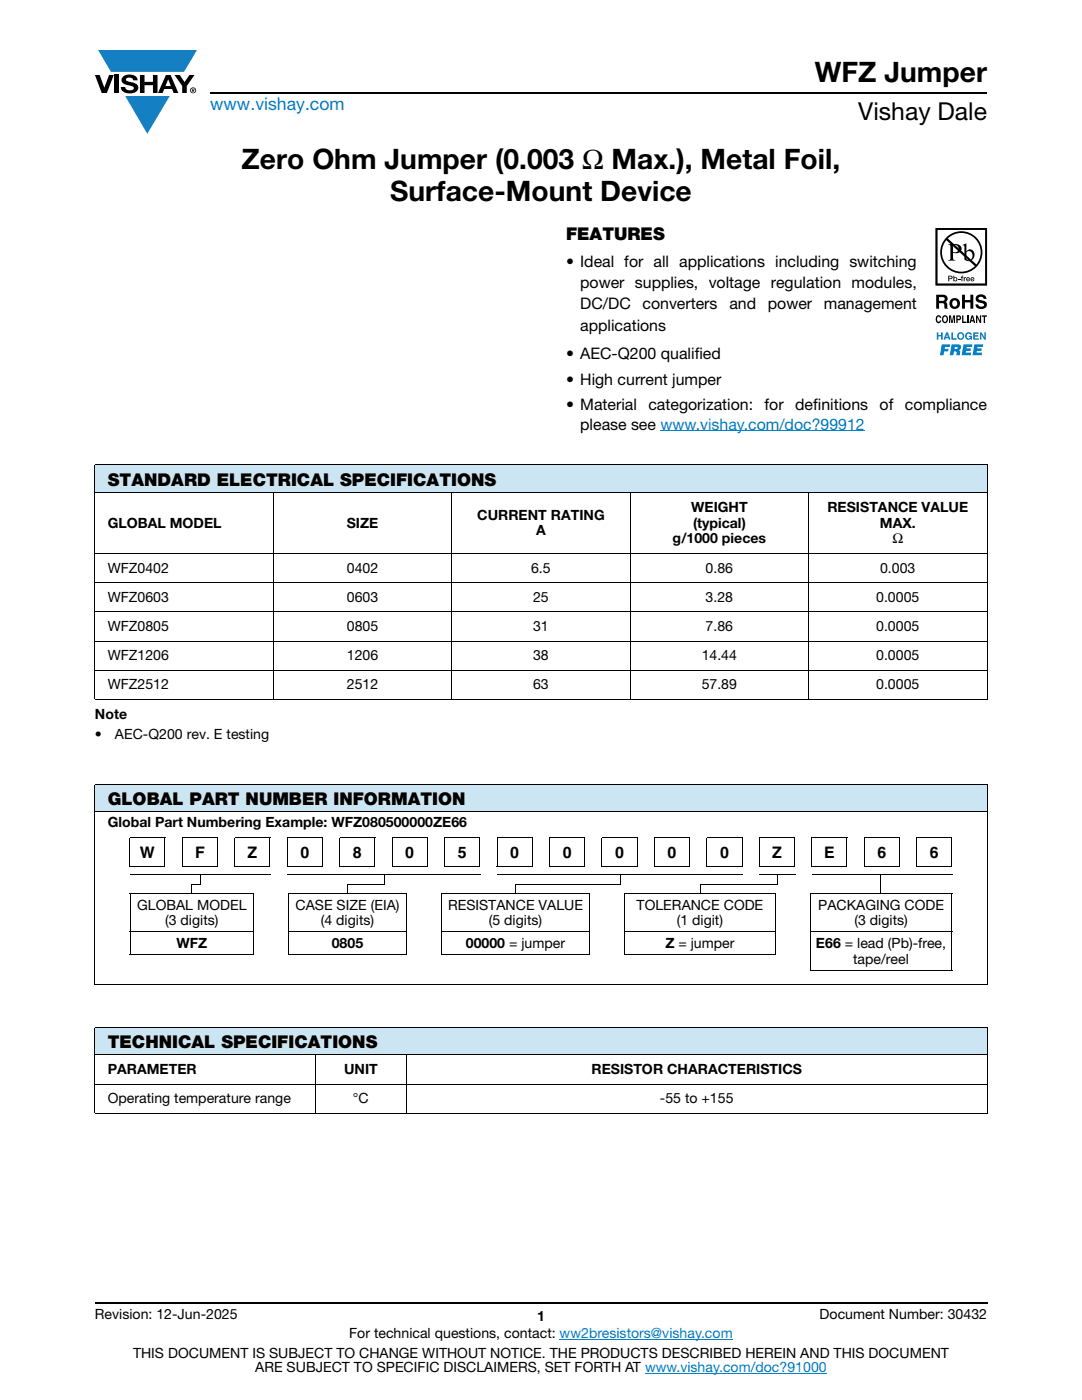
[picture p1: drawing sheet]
<svg xmlns="http://www.w3.org/2000/svg" width="216mm" height="279mm" viewBox="0 0 216 279" stroke-linecap="round" stroke-linejoin="round" font-family="sans-serif">
<g fill="#147fc3">
<path d="M19.6 10h19.7l-2.6 4.3h-1.1h-13.5z"/>
<path d="M25 19.2h8.9l-4.5 7.5z"/>
</g>
<g fill="#000">
<path d="M18.9 15h1l.9 2.5 1-2.5h.9l-1.4 3.6h-1zM22.9 15h.9v3.6h-.9zM24.6 15.3a2.1 2.1 0 0 1 2.8 .3l.1 .4h-.9a.79 .79 0 0 0-.7-.5 .79 .79 0 0 0-.8 .4l.3 .3 1 .2a1.08 1.08 0 0 1 1.2 1 1.08 1.08 0 0 1-1.1 1.2 1.73 1.73 0 0 1-2.4-1.2h.9a.96 .96 0 0 0 .8 .6 .96 .96 0 0 0 .9-.4 1.31 1.31 0 0 0-1.2-.6 1.03 1.03 0 0 1-1.1-.6 1.03 1.03 0 0 1 .2-1.1zM27.9 15h.9v1.3h1.7v-1.3h.9v3.6h-.9v-1.6h-1.7v1.6h-.9zM34.8 15h1.1l.9 1.4 1-1.4h1l-1.5 2.2v1.4h-.9v-1.4z"/>
<path d="M33.6 15.9l.5 1.3h-1.1zM33.1 15l-1.6 3.6h1l.3-.8h1.5l.3 .8h1l-1.6-3.6z"/>
<path d="M38.4 17.8h.2v.2h-.2zM38.3 17.7v.7h.1v-.3l.4 .3-.2-.3 .2-.2-.1-.2z"/>
<path d="M38.1 18a.46 .46 0 0 1 .9 0 .46 .46 0 0 1-.9 0zM37.9 18a.6 .6 0 0 0 1.2 0 .6 .6 0 0 0-1.2 0z"/>
</g>
<path d="M42 18.6h155M18.9 260h178.1" fill="none" stroke="#000" stroke-width=".36"/>
<path d="M131.8 86h40.8M111.7 267.3h34.5M128.7 274h36.3" fill="none" stroke="#007ec4" stroke-width=".2"/>
<path d="M187 45.9h9.6v10.7h-9.6zM186.7 45.5v11.5h10.3v-11.5z" fill="#201d1e"/>
<g fill="#0160ae">
<path d="M186.9 66.3h.3v.6h.6v-.6h.3v1.5h-.3v-.7h-.6v.7h-.3z"/>
<path d="M189.8 66.3h.3v1.2h.8v.3h-1.1z"/>
<path d="M192.7 66.5a.68 .68 0 0 1 1.2 .3l-.8-.2a.55 .55 0 0 0-.2 .6 .55 .55 0 0 0 .4 .4l.4-.3h-.4v-.3h.6v.8h-.2v-.2a.71 .71 0 0 1-1 0 .71 .71 0 0 1 0-1.1z"/>
<path d="M194.2 66.3h1.1v.3h-.8v.3h.7v.3h-.7v.3h.8v.3h-1.1z"/>
<path d="M195.5 66.3h.3l.6 1v-1h.3v1.5h-.3l-.6-1v1h-.3z"/>
<path d="M187.9 68.7h1.7l-.1 .5h-.9l-.1 .4h.8l-.1 .5h-.8l-.1 .8h-.7z"/>
<path d="M192.3 68.7h1.7l-.1 .5h-1l-.1 .3h.9l-.1 .5h-.8l-.1 .4h1.1l-.1 .5h-1.8z"/>
<path d="M194.4 68.7h1.8l-.1 .5h-1l-.1 .3h.9l-.1 .5h-.9v.4h1.1l-.1 .5h-1.8z"/>
<path d="M189 66.7l-.2 .5h.3zM188.8 66.3h.3l.6 1.5h-.4l-.1-.3h-.5l-.1 .3h-.3z"/>
<path d="M191.2 67.1a.5 .5 0 0 0 1 0 .5 .5 0 0 0-1 0zM190.9 67.1a.75 .75 0 0 1 1.5 0 .75 .75 0 0 1-1.5 0z"/>
<path d="M190.5 69.2l-.1 .5 .6-.1v-.3zM189.9 68.7l1.7 .2a.63 .63 0 0 1-.3 1l.3 .2v.8h-.7v-.6l-.3-.2h-.2l-.2 .8h-.7z"/>
</g>
<g fill="#000">
<path d="M191.2 55.6h.4v.2h-.4zM191.9 55.1l.3-.1-.2 .2 .2 .1v.2h-.2v.6h-.1v-.6h-.2zM192.3 55.3h.2v.2l.3-.2v.2h-.3v.6h-.2zM186.9 63.1l.4-.2 .3 .1 .2 .4-.7-.2a.66 .66 0 0 0 .2 1l.3-.3h.2a.54 .54 0 0 1-.5 .6 .54 .54 0 0 1-.5-.4zM189.4 62.9h.3l.3 1.2 .2-1.2h.4v1.6h-.3v-1.3l-.2 1.3h-.3l-.2-1.3v1.3h-.2zM192 62.9h.2v1.3h.7v.3h-.9zM192 58.8h.5v1.1h1.1v-1.1h.6v2.8h-.6v-1.2h-1.1v1.2h-.5zM193 62.9h.3v1.6h-.3zM195 59a1.15 1.15 0 0 1 1.8 .6h-.5l-.1-.1a.68 .68 0 0 0-.9-.1v.3l.2 .2a1.29 1.29 0 0 1 1.4 .9 1.17 1.17 0 0 1-1.1 .9 1.17 1.17 0 0 1-1.2-1h.6v.2a.67 .67 0 0 0 1.2-.1l-.3-.2-.5-.2a.82 .82 0 0 1-.9-.5 .82 .82 0 0 1 .3-.9zM194.8 62.9h.2l.5 1.1v-1.1h.3v1.6h-.3l-.5-1.1v1.1h-.2zM195.9 62.9h1v.3h-.3v1.3h-.3v-1.3h-.4z"/>
<path d="M189.1 47.6a3.9 3.9 0 0 1 5.3-.1 3.9 3.9 0 0 1 .4 5.3zM188.8 47.9l5.7 5.2a3.9 3.9 0 0 1-5.3 .1 3.9 3.9 0 0 1-.4-5.3zM187.6 50.4a4.2 4.2 0 0 0 8.4 0 4.2 4.2 0 0 0-8.4 0z"/>
<path d="M189.4 55.2v.3h.4v-.3zM189.2 55l.7 .1 .2 .3-.2 .3h-.5v.4h-.2z"/>
<path d="M190.2 48.9v1.4a.75 .75 0 0 0 1.1-.7 .75 .75 0 0 0-1.1-.7zM189.2 48.7a2.81 2.81 0 0 1 2.4 .4 .97 .97 0 0 1 0 1.2 .97 .97 0 0 1-1.2 .2l-.2-.1v1.1v.3l.5 .2h-1.5l.3-.1 .1-.4v-2.3v-.2z"/>
<path d="M190.2 60a.63 .63 0 0 0-.2 .8 .63 .63 0 0 0 .8 .3 .63 .63 0 0 0 .2-.7 .63 .63 0 0 0-.8-.4zM189.4 60.6a1.1 1.1 0 0 1 2.2 0 1.1 1.1 0 0 1-2.2 0z"/>
<path d="M190.4 55.7a.26 .26 0 0 0 .5 0 .26 .26 0 0 0-.5 0zM190.2 55h.2v.4a.38 .38 0 0 1 .5 .1 .38 .38 0 0 1 0 .5 .38 .38 0 0 1-.5 0l-.2 .1z"/>
<path d="M192.8 50.3v1.4l.2 .1a.72 .72 0 0 0 .8 0 .72 .72 0 0 0 .3-.8 .72 .72 0 0 0-.4-.8 .72 .72 0 0 0-.9 .1zM192.1 48.9l.7-.3v1.6a.89 .89 0 0 1 1.1-.4 .89 .89 0 0 1 .6 1.1 1.23 1.23 0 0 1-.7 1.1 1.23 1.23 0 0 1-1.4-.2v-2.7z"/>
<path d="M193 55.5v.2h.4l-.2-.3zM193 55.4h.4l.2 .4h-.6v.1h.5a.42 .42 0 0 1-.6 .1 .42 .42 0 0 1 .1-.6z"/>
<path d="M193.9 55.5l-.1 .2h.4l-.2-.3zM193.8 55.4h.5l.1 .4h-.6l.1 .1h.5a.42 .42 0 0 1-.7 .1 .42 .42 0 0 1 .1-.6z"/>
<path d="M187 45.9h9.6v10.7h-9.6zM186.7 45.5v11.5h10.3v-11.5z"/>
<path d="M187.4 59.3v.7h.9a.39 .39 0 0 0 .1-.6zM186.8 58.8h1.4a.79 .79 0 0 1 .8 .4 .79 .79 0 0 1-.1 .9l-.2 .2a.98 .98 0 0 1 .3 1.2l.1 .1h-.6l-.2-1-.9-.1v1.1h-.6z"/>
<path d="M188.4 63.2a.64 .64 0 0 0 .2 1h.1a.64 .64 0 0 0-.1-1zM188.2 63l.2-.1a.56 .56 0 0 1 .7 .4 .82 .82 0 0 1-.5 1.2h-.2a.89 .89 0 0 1-.2-1.5z"/>
<path d="M191.1 63.2v.5l.4-.1v-.3zM190.8 62.9h.6a.5 .5 0 0 1 .4 .5 .5 .5 0 0 1-.4 .5h-.3v.6h-.3z"/>
<path d="M194 63.3l-.1 .6h.3zM193.9 62.9h.3l.4 1.6h-.3l-.1-.3h-.4l-.1 .3h-.3z"/>
</g>
<g fill="#cce5f3">
<path d="M18.9 92.8h178.1v5.5h-178.1z"/>
<path d="M18.9 156.5h178.1v5.5h-178.1z"/>
<path d="M18.9 205h178.1v5.5h-178.1z"/>
</g>
<g fill="none" stroke="#000" stroke-width=".2">
<path d="M18.9 92.8h178.1M18.9 98.3h178.1M18.9 92.9v46.6M54.5 98.2v41.5M90.1 98.2v41.5M125.8 98.2v41.5M161.4 98.2v41.5M197 92.9v46.6M18.9 110.5h178.1M18.9 116.3h178.1M18.9 122.1h178.1M18.9 127.9h178.1"/>
<path d="M18.9 133.8h178.1M18.9 139.6h178.1M18.9 156.5h178.1M18.9 156.6v39.9M197 156.6v39.9M18.9 162h178.1M25.8 172.9h7.1M25.9 178.4h24.8M25.9 167.2h7.1M25.9 174.5h28.1M25.9 167.2v5.7M26 178.5v11.8"/>
<path d="M32.9 167.2v5.8M36.3 172.9h7.1M36.4 167.2h7.1M36.4 167.2v5.7M40 174.5v2.1M43.4 167.2v5.8M46.8 172.9h7M46.9 167.2h7M46.9 167.2v5.7M50.6 178.5v11.8M53.8 167.2v5.8M57.2 172.9h7.1"/>
<path d="M57.3 167.2h7.1M57.3 167.1v5.8M57.4 174.5h38.5M57.5 178.4h23.7M57.6 178.5v11.8M64.3 167.2v5.8M67.7 172.9h7.1M67.8 167.2h7.1M67.8 167.2v5.7M69.3 176.6h7.4M74.8 167.2v5.8M76.6 174.5v2.1"/>
<path d="M78.2 172.9h7.1M78.3 167.2v5.7M78.3 167.2h7M81.1 178.5v11.8M85.3 167.2v5.8M88.1 178.4h29.6M88.1 178.5v11.8M88.6 172.9h7.1M88.7 167.2v5.7M88.7 167.2h7.1M95.7 167.2v5.8M99.1 172.9h7.1"/>
<path d="M99.2 167.2h7.1M99.2 174.5h49M99.2 167.2v5.7M102.9 176.6h20.9M106.2 167.2v5.8M109.6 172.9h7.1M109.7 167.2h7.1M109.7 167.2v5.7M116.7 167.2v5.8M117.6 178.5v11.8M120 172.9h7.1M120.1 167.2h7.1"/>
<path d="M120.1 167.2v5.7M123.7 174.5v2.1M124.6 178.4h30.2M124.7 178.5v11.8M127.1 167.2v5.8M130.5 172.9h7.1M130.6 167.2v5.7M130.6 167.2h7.1M137.6 167.2v5.8M139.7 176.6h15.5M141 172.9h7.1M141.1 167.2h7"/>
<path d="M141.1 167.2v5.7M148.1 167.2v5.8M151.4 172.9h7.1M151.5 167.1v5.8M151.5 167.2h7.1M151.6 174.5h7.1M154.7 178.5v11.8M155.1 174.5v2.1M158.5 167.2v5.8M161.6 178.4h28.4M161.7 178.5v15M161.9 172.9h7.1"/>
<path d="M162 167.2h7.1M162 167.1v5.8M162 174.5h28.1M169 167.2v5.8M172.4 172.9h7.1M172.5 167.2h7.1M172.5 167.1v5.8M175.8 174.5v3.9M179.5 167.2v5.8M182.8 172.9h7.1M182.9 167.2h7.1M182.9 167.1v5.8"/>
<path d="M189.9 178.5v15M189.9 167.2v5.8M18.9 196.6h178.1M25.9 186h24.8M25.9 190.4h24.8M57.5 186h23.7M57.5 190.4h23.7M88.1 186h29.6M88.1 190.4h29.6M124.6 186h30.2M124.6 190.4h30.2M161.6 186h28.4"/>
<path d="M161.6 193.6h28.4M18.9 205h178.1M18.9 210.5h178.1M18.9 216.4h178.1M18.9 205.1v17M62.9 210.5v11.8M81.1 210.5v11.8M197 205.1v17M18.9 222.2h178.1"/>
</g>
<path d="M38.2 176.5h.2v1.9h-.2zM38.3 176.5h1.8v.2h-1.8zM57.3 174.5l.1 .1zM69.2 176.5h.1v1.9h-.1zM102.8 176.5h.2v1.9h-.2zM139.6 176.5h.2v1.9h-.2zM151.5 174.5l.1 .1zM175.7 174.5h.2z" fill="#000"/>
<g font-size="5.6">
<text x="162.6" y="16.4">WFZ Jumper</text>
<text x="48.2" y="33.8">Zero Ohm Jumper (0.003 Ω Max.), Metal Foil,</text>
<text x="77.9" y="40.1">Surface-Mount Device</text>
</g>
<text font-size="4.9" x="171.3" y="24">Vishay Dale</text>
<text font-size="3.5" fill="#007ec4" x="42" y="21.9">www.vishay.com</text>
<g font-size="3.5">
<text x="112.9" y="47.9">FEATURES</text>
<text x="21.5" y="96.9">STANDARD ELECTRICAL SPECIFICATIONS</text>
<text x="21.5" y="160.6">GLOBAL PART NUMBER INFORMATION</text>
<text x="21.5" y="209.2">TECHNICAL SPECIFICATIONS</text>
</g>
<g font-size="3.2">
<text x="112.9" y="53.3">• Ideal for all applications including switching</text>
<text x="115.8" y="57.5">power supplies, voltage regulation modules,</text>
<text x="115.8" y="61.7">DC/DC</text>
<text x="115.8" y="66">applications</text>
<text x="128.2" y="61.7">converters</text>
<text x="145.5" y="61.7">and</text>
<text x="153.2" y="61.7">power</text>
<text x="164.4" y="61.7">management</text>
<text x="112.9" y="71.6">• AEC-Q200 qualified</text>
<text x="112.9" y="76.9">• High current jumper</text>
<text x="112.9" y="81.9">• Material</text>
<text x="129.4" y="81.9">categorization:</text>
<text x="152.6" y="81.9">for</text>
<text x="158.7" y="81.9">definitions</text>
<text x="175.5" y="81.9">of</text>
<text x="180.6" y="81.9">compliance</text>
<text x="115.8" y="85.7">please see www.vishay.com/doc?99912</text>
<text x="27.9" y="171.2">W</text>
<text x="38.9" y="171.2">F</text>
<text x="49.4" y="171.2">Z</text>
<text x="59.9" y="171.1">0</text>
<text x="70.4" y="171.2">8</text>
<text x="80.9" y="171.2">0</text>
<text x="91.4" y="171.2">5</text>
<text x="101.8" y="171.2">0</text>
<text x="112.3" y="171.2">0</text>
<text x="122.7" y="171.2">0</text>
<text x="133.2" y="171.2">0</text>
<text x="143.7" y="171.2">0</text>
<text x="154.1" y="171.1">Z</text>
<text x="164.4" y="171.1">E</text>
<text x="175.1" y="171.1">6</text>
<text x="185.5" y="171.1">6</text>
</g>
<g font-size="2.8">
<text x="21.5" y="105.3">GLOBAL MODEL</text>
<text x="69.2" y="105.3">SIZE</text>
<text x="95.2" y="103.7">CURRENT RATING</text>
<text x="107" y="106.9">A</text>
<text x="137.9" y="102.1">WEIGHT</text>
<text x="138.3" y="105.3">(typical)</text>
<text x="165.1" y="102.1">RESISTANCE VALUE</text>
<text x="175.6" y="105.3">MAX.</text>
<text x="134.2" y="108.5">g/1000 pieces</text>
<text x="178.1" y="108.5">Ω</text>
<text x="21.5" y="114.3">WFZ0402</text>
<text x="69.2" y="114.3">0402</text>
<text x="106" y="114.3">6.5</text>
<text x="140.8" y="114.3">0.86</text>
<text x="175.6" y="114.3">0.003</text>
<text x="21.5" y="120.1">WFZ0603</text>
<text x="21.5" y="125.9">WFZ0805</text>
<text x="69.2" y="120.1">0603</text>
<text x="69.2" y="125.9">0805</text>
<text x="106.4" y="120.1">25</text>
<text x="106.4" y="125.9">31</text>
<text x="140.8" y="120.1">3.28</text>
<text x="140.8" y="125.9">7.86</text>
<text x="174.8" y="120.1">0.0005</text>
<text x="174.8" y="125.9">0.0005</text>
<text x="21.5" y="131.7">WFZ1206</text>
<text x="69.2" y="131.7">1206</text>
<text x="106.4" y="131.7">38</text>
<text x="140" y="131.7">14.44</text>
<text x="174.8" y="131.7">0.0005</text>
<text x="21.5" y="137.6">WFZ2512</text>
<text x="69.2" y="137.6">2512</text>
<text x="106.4" y="137.6">63</text>
<text x="140" y="137.6">57.89</text>
<text x="174.8" y="137.6">0.0005</text>
<text x="18.9" y="143.6">Note</text>
<text x="18.9" y="147.4">•</text>
<text x="22.9" y="147.4">AEC-Q200 rev. E testing</text>
<text x="21.5" y="165.1">Global Part Numbering Example: WFZ080500000ZE66</text>
<text x="27.3" y="181.5">GLOBAL MODEL</text>
<text x="33" y="184.7">(3 digits)</text>
<text x="59" y="181.5">CASE SIZE (EIA)</text>
<text x="64" y="184.7">(4 digits)</text>
<text x="89.4" y="181.5">RESISTANCE VALUE</text>
<text x="97.5" y="184.7">(5 digits)</text>
<text x="127" y="181.5">TOLERANCE CODE</text>
<text x="135" y="184.7">(1 digit)</text>
<text x="163.3" y="181.5">PACKAGING CODE</text>
<text x="170.5" y="184.7">(3 digits)</text>
<text x="35.2" y="189.1">WFZ</text>
<text x="66.2" y="189.1">0805</text>
<text x="93" y="189.1">00000 = jumper</text>
<text x="132.8" y="189.1">Z = jumper</text>
<text x="162.8" y="189.1">E66 = lead (Pb)-free,</text>
<text x="170.2" y="192.3">tape/reel</text>
<text x="21.5" y="214.4">PARAMETER</text>
<text x="68.7" y="214.4">UNIT</text>
<text x="118" y="214.4">RESISTOR CHARACTERISTICS</text>
<text x="21.5" y="220.2">Operating temperature range</text>
<text x="70.4" y="220.2">°C</text>
<text x="131.7" y="220.2">-55 to +155</text>
<text x="18.9" y="263.3">Revision: 12-Jun-2025</text>
<text x="107.2" y="263.6">1</text>
<text x="163.6" y="263.3">Document Number: 30432</text>
<text x="69.7" y="267.1">For technical questions, contact: ww2bresistors@vishay.com</text>
<text x="26.5" y="271">THIS DOCUMENT IS SUBJECT TO CHANGE WITHOUT NOTICE. THE PRODUCTS DESCRIBED HEREIN AND THIS DOCUMENT</text>
<text x="50.9" y="273.8">ARE SUBJECT TO SPECIFIC DISCLAIMERS, SET FORTH AT www.vishay.com/doc?91000</text>
</g>
</svg>
